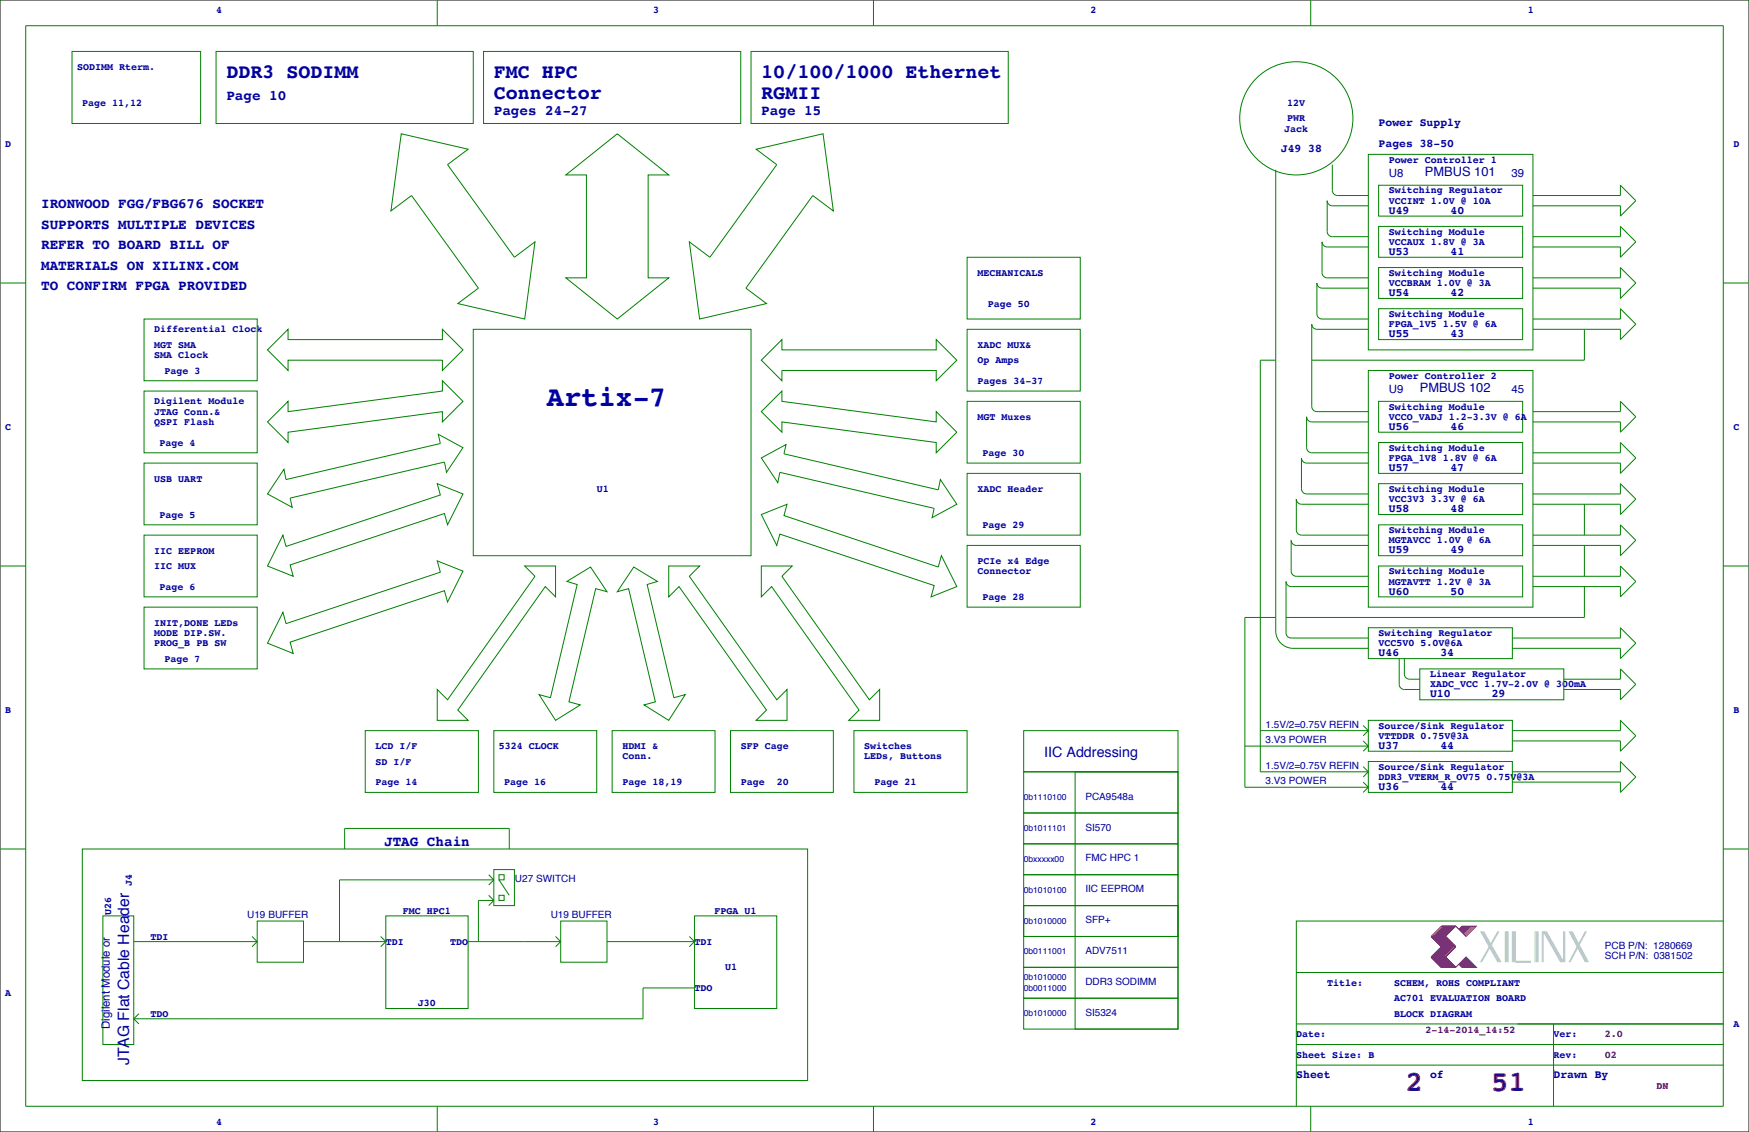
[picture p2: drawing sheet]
<svg xmlns="http://www.w3.org/2000/svg" width="432mm" height="279mm" viewBox="0 0 432 279" stroke-linecap="round" stroke-linejoin="round" font-family="sans-serif">
<path d="M0 0h431.8v279.4h-431.8z" fill="none" stroke="#000" stroke-width=".25"/>
<g fill="none" stroke="#008000" stroke-width=".25">
<path d="M6.3 6.4h419.1v266.6h-419.1zM17.8 12.7h31.7v17.8h-31.7zM53.3 12.7h63.5v17.8h-63.5zM107.9 0v6.4M119.4 12.7h63.5v17.8h-63.5zM185.4 12.7h63.5v17.8h-63.5zM215.6 0v6.4M215.9 17.8h.1M323.6 0v6.4M99.1 33l16.5 3.8-5.1 3.8 16.5 22.9 5.1-3.8-2.6 19-16.5-3.8 5.1-3.8-16.5-22.8-5.1 3.8zM186.7 36.8l16.5-3.8 2.5 19.1-5-3.8-16.6 22.8 5.1 3.8-16.5 3.8-2.5-19 5.1 3.8 16.5-22.9zM337.8 38.1h40.7v48.3h-40.7z"/>
<path d="M139.7 43.2l12.7-10.2 12.7 10.2h-5.1v25.4h5.1l-12.7 10.1-12.7-10.1h5.1v-25.4zM315 41.9v114.3a4.3 4.3 0 0 0 3.8 3.8M328.9 40.6v6.4a1.27 1.27 0 0 0 1.3 1.3h7.6M337.8 50.8h-8.9a1.27 1.27 0 0 1-1.2-1.3v7.7a1.27 1.27 0 0 0 1.2 1.2h8.9M340.4 55.9h35.5v7.6h-35.5zM340.4 45.7h35.5v7.6h-35.5zM378.5 48.3h21.5v-2.6l3.9 3.8-3.9 3.8v-2.5h-21.5M378.5 58.4h21.5v-2.5l3.9 3.8-3.9 3.8v-2.5h-21.5M0 69.8h6.3M35.6 78.7h27.9v15.3h-27.9zM238.8 63.5h27.9v15.2h-27.9zM337.8 71.1h-11.4a1.27 1.27 0 0 1-1.3-1.3v7.7a1.27 1.27 0 0 0 1.3 1.2h11.4"/>
<path d="M337.8 61h-10.1a1.27 1.27 0 0 1-1.3-1.3v7.6a1.27 1.27 0 0 0 1.3 1.3h10.1M340.4 66h35.5v7.7h-35.5zM340.4 76.2h35.5v7.6h-35.5zM378.5 68.6h21.5v-2.6l3.9 3.8-3.9 3.9v-2.6h-21.5M378.5 78.7h21.5v-2.5l3.9 3.8-3.9 3.8v-2.5h-21.5M425.4 69.8h6.4M35.6 96.5h27.9v15.3h-27.9zM66 86.4l5.1-5.1v2.5h38.1v-2.5l5.1 5.1-5.1 5v-2.5h-38.1v2.5zM71.1 99.1v2.5l38.1-5.1v-2.5l5.1 5.1-5.1 5v-2.5l-38.1 5.1v2.5l-5.1-5.1zM116.8 81.3h68.6v55.9h-68.6zM188 88.9l5-5.1v2.6h38.1v-2.6l5.1 5.1-5.1 5.1v-2.6h-38.1v2.6zM238.8 99.1h27.9v15.2h-27.9z"/>
<path d="M238.8 81.3h27.9v15.2h-27.9zM315 88.9h-3.9v101.6h26.7M337.8 91.4h40.7v58.5h-40.7zM337.8 81.3h-12.7a1.27 1.27 0 0 1-1.3-1.3v20.3a1.27 1.27 0 0 0 1.3 1.3h12.7M340.4 99.1h35.5v7.6h-35.5zM391.2 81.3v7.6h-67.4M35.6 114.3h27.9v15.2h-27.9zM70.1 115.8l.5 2.6 38.1-8.9-.5-2.3 6.1 3.3-4.1 6.1-.5-2.6-38.1 8.9 .5 2.3-6.1-3.3zM188 113l6.1-3.3-.6 2.3 38.1 8.9 .6-2.5 4 6.1-6.1 3.3 .5-2.3-38.1-8.9-.5 2.5zM188 101.6l5-5.1v2.6l38.1 5v-2.5l5.1 5.1-5.1 5.1v-2.6l-38.1-5.1v2.6zM238.8 116.8h27.9v15.3h-27.9zM337.8 114.3h-15.2a1.27 1.27 0 0 1-1.3-1.3v7.7a1.27 1.27 0 0 0 1.3 1.2h15.2"/>
<path d="M337.8 104.1h-14a1.27 1.27 0 0 1-1.2-1.2v7.6a1.27 1.27 0 0 0 1.2 1.3h14M340.4 109.2h35.5v7.6h-35.5zM340.4 119.4h35.5v7.6h-35.5zM378.5 101.6h21.5v-2.5l3.9 3.8-3.9 3.8v-2.6h-21.5M378.5 111.8h21.5v-2.6l3.9 3.8-3.9 3.8v-2.5h-21.5M0 139.7h6.3M35.6 132.1h27.9v15.2h-27.9zM69.8 132.1l.8 2.8 38.1-12.7-.8-2.8 6.4 2.5-3.8 7.6-.8-2.8-38.1 12.7 .8 2.8-6.4-2.5zM129.5 139.7h7.7v7.6l-2.6-2.5-21.6 30.5 2.6 2.5h-7.7v-7.6l2.6 2.5 21.6-30.5zM156.5 140l5.8 3.5-2.5 .8 6.6 27.9 2.8-.8-4.1 6.4-6.1-3.8 2.8-.8-6.6-27.9-2.8 .7zM165.1 139.7h7.6l-2.5 2.5 21.6 30.5 2.5-2.5v7.6h-7.6l2.5-2.5-21.6-30.5-2.5 2.5zM188 127l6.3-2.5-.8 2.8 38.1 12.7 .8-2.8 3.8 7.6-6.3 2.5 .7-2.8-38.1-12.7-.7 2.8z"/>
<path d="M188 139.7h7.6l-2.6 2.5 21.6 30.5 2.6-2.5v7.6h-7.7l2.6-2.5-21.6-30.5-2.5 2.5zM238.8 134.6h27.9v15.3h-27.9zM337.8 134.6h-17.8a1.27 1.27 0 0 1-1.2-1.3v7.7a1.27 1.27 0 0 0 1.2 1.2h17.8M337.8 124.5h-16.5a1.27 1.27 0 0 1-1.3-1.3v7.6a1.27 1.27 0 0 0 1.3 1.3h16.5M340.4 129.5h35.5v7.7h-35.5zM340.4 139.7h35.5v7.6h-35.5zM378.5 121.9h21.5v-2.5l3.9 3.8-3.9 3.8v-2.5h-21.5M378.5 132.1h21.5v-2.6l3.9 3.8-3.9 3.9v-2.6h-21.5M391.2 124.5v7.6M391.2 134.6v7.6M425.4 139.7h6.4M35.6 149.9h27.9v15.2h-27.9z"/>
<path d="M69.8 151.1l.8 2.8 38.1-12.7-.8-2.8 6.4 2.6-3.8 7.6-.8-2.8-38.1 12.7 .8 2.8-6.4-2.5zM140 143.5l5.8-3.5 4.1 6-2.8-.7-6.6 27.9 2.8 .8-6.1 3.8-4.1-6.4 2.8 .8 6.6-27.9zM315 152.4h-7.7v41.9h30.5M337.8 154.9h35.6v7.7h-35.6zM337.8 144.8h-19a1.27 1.27 0 0 1-1.3-1.3v12.7a1.27 1.27 0 0 0 1.3 1.3h19M373.4 157.5h26.6v-2.6l3.9 3.9-3.9 3.8v-2.6h-26.6M378.5 142.2h21.5v-2.5l3.9 3.8-3.9 3.8v-2.5h-21.5M391.2 144.8v7.6h-73.7M318.8 160h19M336.5 179.1l1.3 1.2M337.8 177.8h35.6v7.6h-35.6zM345.4 162.6v6.3a1.27 1.27 0 0 0 1.3 1.3h3.8"/>
<path d="M346.7 162.6v3.8a1.27 1.27 0 0 0 1.3 1.2h2.5M350.5 165.1h35.6v7.6h-35.6zM386.1 167.6h13.9v-2.5l3.9 3.8-3.9 3.8v-2.5h-13.9M90.2 180.3h27.9v15.3h-27.9zM121.9 180.3h25.4v15.3h-25.4zM151.1 180.3h25.4v15.3h-25.4zM180.3 180.3h25.4v15.3h-25.4zM210.8 180.3h28v15.3h-28zM252.7 180.3h38.1v10.2h-38.1zM252.7 190.5h38.1v10.2h-38.1zM265.4 190.5h25.4v63.5h-25.4zM307.3 184.1h30.5"/>
<path d="M311.1 180.3h26.7M336.5 182.9l1.3 1.2M336.5 193l1.3 1.3M336.5 189.2l1.3 1.3M337.8 188h35.6v7.6h-35.6zM337.8 184.1l-1.3 1.3M337.8 194.3l-1.3 1.3M337.8 190.5l-1.3 1.3M337.8 180.3l-1.3 1.3M373.4 190.5h26.6v-2.5l3.9 3.8-3.9 3.8v-2.6h-26.6M373.4 180.3h26.6v-2.5l3.9 3.8-3.9 3.8v-2.5h-26.6M0 209.5h6.3"/>
<path d="M20.3 209.5h179.1v57.2h-179.1zM85.1 209.5v-5h40.6v5M120.6 215.9l1.3 1.3M121.9 214.6h5.1v8.9h-5.1zM121.9 217.2l-1.3 1.2M121.9 217.2h-38.1v15.2M123.2 215.9h1.3v1.3h-1.3zM123.2 217.2l2.5 3.8M252.7 200.7h38.1v7.6h-38.1zM252.7 215.9h38.1v7.6h-38.1zM252.7 208.3h38.1v7.6h-38.1zM425.4 209.5h6.4"/>
<path d="M25.4 226.1h7.6v31.7h-7.6zM33 232.4h30.5M62.2 231.1l1.3 1.3M63.5 227.3h11.4v10.2h-11.4zM63.5 232.4l-1.3 1.3M74.9 232.4h20.3M94 231.1l1.2 1.3M95.2 226.1h20.4v22.8h-20.4zM95.2 232.4l-1.2 1.3M115.6 232.4h22.8M120.6 221l1.3 1.2M121.9 222.2l-1.3 1.3"/>
<path d="M121.9 222.2h-3.8v10.2M123.2 221h1.3v1.2h-1.3zM137.2 231.1l1.2 1.3M138.4 227.3h11.5v10.2h-11.5zM138.4 232.4l-1.2 1.3M149.9 232.4h21.5M170.2 231.1l1.2 1.3M171.4 226.1h20.4v22.8h-20.4zM171.4 232.4l-1.2 1.3M252.7 238.8h38.1v7.6h-38.1zM252.7 223.5h38.1v7.6h-38.1zM252.7 231.1h38.1v7.7h-38.1z"/>
<path d="M425.4 227.3h-105.4v35.6M33 251.5l1.3 1.2M34.3 250.2l-1.3 1.3M171.4 243.8h-12.7v7.7h-125.7M252.7 246.4h38.1v7.6h-38.1zM320 257.8h105.4M320 252.7h105.4M320 240h105.4M383.5 252.7v20.3M107.9 273v6.4M215.6 273v6.4M320 262.9v10.1"/>
<path d="M320 262.9h105.4M323.6 273v6.4M383.5 264.2h.1"/>
<circle cx="320" cy="29.2" r="14"/>
</g>
<g fill="none" stroke="#800000" stroke-width=".25">
<path d="M353.3 236.2l2.6 2.6h3.5M353.3 231.1l2.6 2.6M353.6 231.1l2.5 2.6M353.6 236.2l2.5 2.6M353.8 231.1l2.6 2.6M353.8 236.2l2.6 2.6M354.1 231.1l2.5 2.6M354.1 236.2l2.5 2.6M354.3 231.1l2.6 2.6M354.3 236.2l2.6 2.6M354.6 231.1l2.5 2.6M354.6 236.2l2.5 2.6"/>
<path d="M354.8 231.1l2.6 2.6M354.8 236.2l2.6 2.6M355.1 231.1l2.5 2.6M355.1 236.2l2.5 2.6M355.3 231.1l2.6 2.6M355.3 236.2l2.6 2.6M355.6 231.1l2.5 2.6M355.6 236.2l2.5 2.6M355.9 231.1l2.5 2.6M355.9 236.2l2.5 2.6M356.1 231.1l2.5 2.6M356.1 236.2l2.5 2.6"/>
<path d="M356.4 231.1l2.5 2.6M356.4 236.2l2.5 2.6M356.6 231.1l2.6 2.6M356.6 236.2l2.6 2.6M356.9 231.1l2.5 2.6M356.9 236.2l2.5 2.6M359.4 228.6l2.5 2.5M360.2 238l.7 .8h3.6l-2.6-2.6-2.5 2.6M360.4 237.7l1 1.1M360.4 238l.8 .8M360.7 237.5l1.2 1.3M360.7 237.7l1 1.1"/>
<path d="M360.9 237.2l1.6 1.6M360.9 237.5l1.3 1.3M361.2 237l1.8 1.8M361.2 237.2l1.5 1.6M361.4 236.7l2.1 2.1M361.4 237l1.8 1.8M361.7 236.5l2.3 2.3M361.7 236.7l2 2.1M361.9 236.5l2.3 2.3"/>
</g>
<g fill="none" stroke="#c0c0c0" stroke-width=".25">
<path d="M365.5 229.9l4.3 7.6M365.8 229.9l4.3 7.6M366 229.9l4.3 7.6M366.3 229.9l4.3 7.6M369.8 229.9l-4.3 7.6M370.1 229.9l-4.3 7.6M371.6 229.9v7.6M371.9 229.9v7.6M372.1 229.9v7.6M372.4 229.9v7.6M373.4 229.9v7.6M373.6 229.9v7.6"/>
<path d="M373.9 229.9v7.6M374.1 229.9v7.6h3.9M374.1 237.2h3.9M379 229.9v7.6M379.2 229.9v7.6M379.5 229.9v7.6M379.7 229.9v7.6M380.7 229.9v7.6M381 237.5v-7.6l4.3 7.6M381.3 229.9l4.3 7.6M381.5 229.9l4.3 7.6M381.8 229.9l4.3 7.6v-7.6"/>
<path d="M386.3 229.9v7.6M387.3 229.9l4.1 7.6M387.6 229.9l4.1 7.6M387.9 229.9l4 7.6M388.1 229.9l4.1 7.6M391.4 229.9l-4.1 7.6M391.7 229.9l-4.1 7.6"/>
</g>
<g fill="none" stroke="#f00" stroke-width=".25">
<path d="M355.9 233.7l-2.6 2.5h3.6l2.5-2.5M355.9 228.6h3.5l-2.5 2.5h-3.6zM356.1 233.7l-2.5 2.5M356.1 228.6l-2.5 2.5M356.4 233.7l-2.6 2.5M356.4 228.6l-2.6 2.5M356.6 233.7l-2.5 2.5M356.6 228.6l-2.5 2.5M356.9 233.7l-2.6 2.5M356.9 228.6l-2.6 2.5M357.1 233.7l-2.5 2.5M357.1 228.6l-2.5 2.5"/>
<path d="M357.4 233.7l-2.6 2.5M357.4 228.6l-2.6 2.5M357.6 233.7l-2.5 2.5M357.6 228.6l-2.5 2.5M357.9 233.7l-2.6 2.5M357.9 228.6l-2.6 2.5M358.1 233.7l-2.5 2.5M358.1 228.6l-2.5 2.5M358.4 233.7l-2.5 2.5M358.4 228.6l-2.5 2.5M358.6 233.7l-2.5 2.5M358.6 228.6l-2.5 2.5"/>
<path d="M358.9 233.7l-2.5 2.5M358.9 228.6l-2.5 2.5M359.2 233.7l-2.6 2.5M359.2 228.6l-2.6 2.5M360.2 229.4l.7-.8h3.6l-2.6 2.5M361.2 228.6l-.8 .8M361.4 228.6l-1 1M361.7 228.6l-1 1M361.9 228.6l-1.2 1.3M362.2 228.6l-1.3 1.3M362.5 228.6l-1.6 1.5M362.7 228.6l-1.5 1.5"/>
<path d="M363 228.6l-1.8 1.8M363.2 228.6l-1.8 1.8M363.5 228.6l-2.1 2M363.7 228.6l-2 2M364 228.6l-2.3 2.3M364.2 228.6l-2.3 2.3"/>
</g>
<text font-size="7.1" fill="#0000a0" x="135" y="100.2">Artix-7</text>
<g font-size="7.1" fill="#400040">
<text x="347" y="269.3">2</text>
<text x="368.2" y="269.3">51</text>
</g>
<g font-size="4.9" fill="#0000a0">
<text x="55.9" y="19.3">DDR3 SODIMM</text>
<text x="121.9" y="19.3">FMC HPC</text>
<text x="188" y="19.3">10/100/1000 Ethernet</text>
<text x="121.9" y="24.4">Connector</text>
<text x="188" y="24.4">RGMII</text>
</g>
<text font-size="3.9" fill="#0000a0" x="31.9" y="262.9" transform="rotate(-90 31.9 262.9)">JTAG Flat Cable Header</text>
<g font-size="3.5" fill="#0000a0">
<text x="55.9" y="24.7">Page 10</text>
<text x="121.9" y="28.5">Pages 24-27</text>
<text x="188" y="28.5">Page 15</text>
<text x="10.2" y="51.3">IRONWOOD FGG/FBG676 SOCKET</text>
<text x="10.2" y="56.4">SUPPORTS MULTIPLE DEVICES</text>
<text x="10.2" y="61.5">REFER TO BOARD BILL OF</text>
<text x="10.2" y="66.6">MATERIALS ON XILINX.COM</text>
<text x="10.2" y="71.7">TO CONFIRM FPGA PROVIDED</text>
<text x="257.8" y="186.9">IIC Addressing</text>
<text x="94.8" y="208.8">JTAG Chain</text>
</g>
<g font-size="3.2" fill="#0000a0">
<text x="351.8" y="43.5">PMBUS 101</text>
<text x="350.5" y="96.8">PMBUS 102</text>
</g>
<g font-size="2.8" fill="#0000a0">
<text x="340.4" y="31.2">Power Supply</text>
<text x="316.2" y="37.5">J49 38</text>
<text x="340.4" y="36.3">Pages 38-50</text>
<text x="342.9" y="43.6">U8</text>
<text x="373.2" y="43.6">39</text>
<text x="342.9" y="52.8">U49</text>
<text x="358.1" y="52.8">40</text>
<text x="342.9" y="62.9">U53</text>
<text x="358.1" y="62.9">41</text>
<text x="342.9" y="73.1">U54</text>
<text x="358.1" y="73.1">42</text>
<text x="342.9" y="83.2">U55</text>
<text x="358.1" y="83.2">43</text>
<text x="342.9" y="96.9">U9</text>
<text x="373.2" y="96.9">45</text>
<text x="342.9" y="106.1">U56</text>
<text x="358.1" y="106.1">46</text>
<text x="342.9" y="116.3">U57</text>
<text x="358.1" y="116.3">47</text>
<text x="342.9" y="126.4">U58</text>
<text x="358.1" y="126.4">48</text>
<text x="342.9" y="136.6">U59</text>
<text x="358.1" y="136.6">49</text>
<text x="342.9" y="146.7">U60</text>
<text x="358.1" y="146.7">50</text>
<text x="340.4" y="162">U46</text>
<text x="355.6" y="162">34</text>
<text x="353.1" y="172.1">U10</text>
<text x="368.3" y="172.1">29</text>
<text x="340.4" y="184.8">U37</text>
<text x="355.6" y="184.8">44</text>
<text x="340.4" y="195">U36</text>
<text x="355.6" y="195">44</text>
<text x="27.1" y="254" transform="rotate(-90 27.1 254)">Digilent Module or</text>
<text x="320" y="266.1">Sheet</text>
<text x="353.1" y="266.1">of</text>
<text x="383.5" y="266.1">Drawn By</text>
</g>
<g font-size="2.5" fill="#0000a0">
<text x="53.3" y="3.3">4</text>
<text x="161.3" y="3.3">3</text>
<text x="269.2" y="3.3">2</text>
<text x="377.2" y="3.3">1</text>
<text x="19" y="17.3">SODIMM Rterm.</text>
<text x="20.3" y="26.2">Page 11,12</text>
<text x="317.8" y="30">PWR</text>
<text x="317.8" y="26.2">12V</text>
<text x="317.1" y="32.5">Jack</text>
<text x="1.3" y="36.3">D</text>
<text x="342.9" y="40.1">Power Controller 1</text>
<text x="428" y="36.3">D</text>
<text x="342.9" y="47.8">Switching Regulator</text>
<text x="342.9" y="50.3">VCCINT 1.0V @ 10A</text>
<text x="342.9" y="57.9">Switching Module</text>
<text x="342.9" y="60.5">VCCAUX 1.8V @ 3A</text>
<text x="241.3" y="68.1">MECHANICALS</text>
<text x="342.9" y="68.1">Switching Module</text>
<text x="342.9" y="70.6">VCCBRAM 1.0V @ 3A</text>
<text x="243.8" y="75.7">Page 50</text>
<text x="38.1" y="82">Differential Clock</text>
<text x="342.9" y="78.2">Switching Module</text>
<text x="342.9" y="80.8">FPGA_1V5 1.5V @ 6A</text>
<text x="38.1" y="85.9">MGT SMA</text>
<text x="38.1" y="88.4">SMA Clock</text>
<text x="241.3" y="89.7">Op Amps</text>
<text x="241.3" y="85.9">XADC MUX&amp;</text>
<text x="40.6" y="92.2">Page 3</text>
<text x="241.3" y="94.7">Pages 34-37</text>
<text x="342.9" y="93.5">Power Controller 2</text>
<text x="38.1" y="99.8">Digilent Module</text>
<text x="342.9" y="101.1">Switching Module</text>
<text x="1.3" y="106.2">C</text>
<text x="38.1" y="102.4">JTAG Conn.&amp;</text>
<text x="38.1" y="104.9">QSPI Flash</text>
<text x="241.3" y="103.6">MGT Muxes</text>
<text x="342.9" y="103.6">VCCO_VADJ 1.2-3.3V @ 6A</text>
<text x="428" y="106.2">C</text>
<text x="39.4" y="110">Page 4</text>
<text x="242.6" y="112.5">Page 30</text>
<text x="342.9" y="111.3">Switching Module</text>
<text x="342.9" y="113.8">FPGA_1V8 1.8V @ 6A</text>
<text x="38.1" y="118.9">USB UART</text>
<text x="147.3" y="121.4">U1</text>
<text x="241.3" y="121.4">XADC Header</text>
<text x="342.9" y="121.4">Switching Module</text>
<text x="342.9" y="124">VCC3V3 3.3V @ 6A</text>
<text x="39.4" y="127.8">Page 5</text>
<text x="242.6" y="130.3">Page 29</text>
<text x="342.9" y="131.6">Switching Module</text>
<text x="38.1" y="136.7">IIC EEPROM</text>
<text x="342.9" y="134.1">MGTAVCC 1.0V @ 6A</text>
<text x="38.1" y="140.5">IIC MUX</text>
<text x="241.3" y="139.2">PCIe x4 Edge</text>
<text x="241.3" y="141.7">Connector</text>
<text x="342.9" y="141.7">Switching Module</text>
<text x="39.4" y="145.5">Page 6</text>
<text x="242.6" y="148.1">Page 28</text>
<text x="342.9" y="144.3">MGTAVTT 1.2V @ 3A</text>
<text x="38.1" y="154.4">INIT,DONE LEDs</text>
<text x="38.1" y="157">MODE DIP.SW.</text>
<text x="38.1" y="159.5">PROG_B PB SW</text>
<text x="340.4" y="157">Switching Regulator</text>
<text x="340.4" y="159.5">VCC5V0 5.0V@6A</text>
<text x="40.6" y="163.3">Page 7</text>
<text x="353.1" y="167.1">Linear Regulator</text>
<text x="353.1" y="169.7">XADC_VCC 1.7V-2.0V @ 300mA</text>
<text x="1.3" y="176">B</text>
<text x="312.4" y="179.6">1.5V/2=0.75V REFIN</text>
<text x="340.4" y="179.8">Source/Sink Regulator</text>
<text x="428" y="176">B</text>
<text x="92.7" y="184.9">LCD I/F</text>
<text x="123.2" y="184.9">5324 CLOCK</text>
<text x="153.7" y="184.9">HDMI &amp;</text>
<text x="182.9" y="184.9">SFP Cage</text>
<text x="213.4" y="184.9">Switches</text>
<text x="312.4" y="183.4">3.V3 POWER</text>
<text x="340.4" y="182.4">VTTDDR 0.75V@3A</text>
<text x="92.7" y="188.7">SD I/F</text>
<text x="153.7" y="187.5">Conn.</text>
<text x="213.4" y="187.5">LEDs, Buttons</text>
<text x="312.4" y="189.8">1.5V/2=0.75V REFIN</text>
<text x="340.4" y="190">Source/Sink Regulator</text>
<text x="92.7" y="193.8">Page 14</text>
<text x="124.5" y="193.8">Page 16</text>
<text x="153.7" y="193.8">Page 18,19</text>
<text x="182.9" y="193.8">Page</text>
<text x="191.8" y="193.8">20</text>
<text x="215.9" y="193.8">Page 21</text>
<text x="268" y="197.4">PCA9548a</text>
<text x="312.4" y="193.6">3.V3 POWER</text>
<text x="340.4" y="192.5">DDR3_VTERM_R_OV75 0.75V@3A</text>
<text x="268" y="205">SI570</text>
<text x="268" y="212.6">FMC HPC 1</text>
<text x="32.5" y="218.7" transform="rotate(-90 32.5 218.7)">J4</text>
<text x="127.1" y="217.7">U27 SWITCH</text>
<text x="268" y="220.2">IIC EEPROM</text>
<text x="27.4" y="225.7" transform="rotate(-90 27.4 225.7)">U26</text>
<text x="61" y="226.6">U19 BUFFER</text>
<text x="99.5" y="225.6">FMC HPC1</text>
<text x="136" y="226.6">U19 BUFFER</text>
<text x="176.4" y="225.6">FPGA U1</text>
<text x="268" y="227.9">SFP+</text>
<text x="37.1" y="231.9">TDI</text>
<text x="95.2" y="233.2">TDI</text>
<text x="111.1" y="233.2">TDO</text>
<text x="171.4" y="233.2">TDI</text>
<text x="179.1" y="239.5">U1</text>
<text x="268" y="235.5">ADV7511</text>
<text x="396.2" y="236.8">SCH P/N: 0381502</text>
<text x="396.2" y="234.2">PCB P/N: 1280669</text>
<text x="1.3" y="245.9">A</text>
<text x="171.4" y="244.6">TDO</text>
<text x="268" y="243.1">DDR3 SODIMM</text>
<text x="327.7" y="243.3">Title:</text>
<text x="344.2" y="243.3">SCHEM, ROHS COMPLIANT</text>
<text x="37.1" y="251">TDO</text>
<text x="103.2" y="248.4">J30</text>
<text x="268" y="250.7">SI5324</text>
<text x="344.2" y="247.1">AC701 EVALUATION BOARD</text>
<text x="344.2" y="251">BLOCK DIAGRAM</text>
<text x="320" y="256">Date:</text>
<text x="383.5" y="256">Ver:</text>
<text x="428" y="253.5">A</text>
<text x="320" y="261.1">Sheet Size: B</text>
<text x="383.5" y="261.1">Rev:</text>
<text x="53.3" y="277.6">4</text>
<text x="161.3" y="277.6">3</text>
<text x="269.2" y="277.6">2</text>
<text x="377.2" y="277.6">1</text>
</g>
<g font-size="2.5" fill="#400040">
<text x="351.9" y="255">2-14-2014_14:52</text>
<text x="396.2" y="256">2.0</text>
<text x="396.2" y="261.1">02</text>
<text x="408.9" y="268.7">DN</text>
</g>
<g font-size="2.1" fill="#0000a0">
<text x="252.7" y="197.5">0b1110100</text>
<text x="252.7" y="205.1">0b1011101</text>
<text x="252.7" y="212.7">0bxxxxx00</text>
<text x="252.7" y="220.3">0b1010100</text>
<text x="252.7" y="228">0b1010000</text>
<text x="252.7" y="235.6">0b0111001</text>
<text x="252.7" y="244.5">0b0011000</text>
<text x="252.7" y="241.9">0b1010000</text>
<text x="252.7" y="250.8">0b1010000</text>
</g>
</svg>
